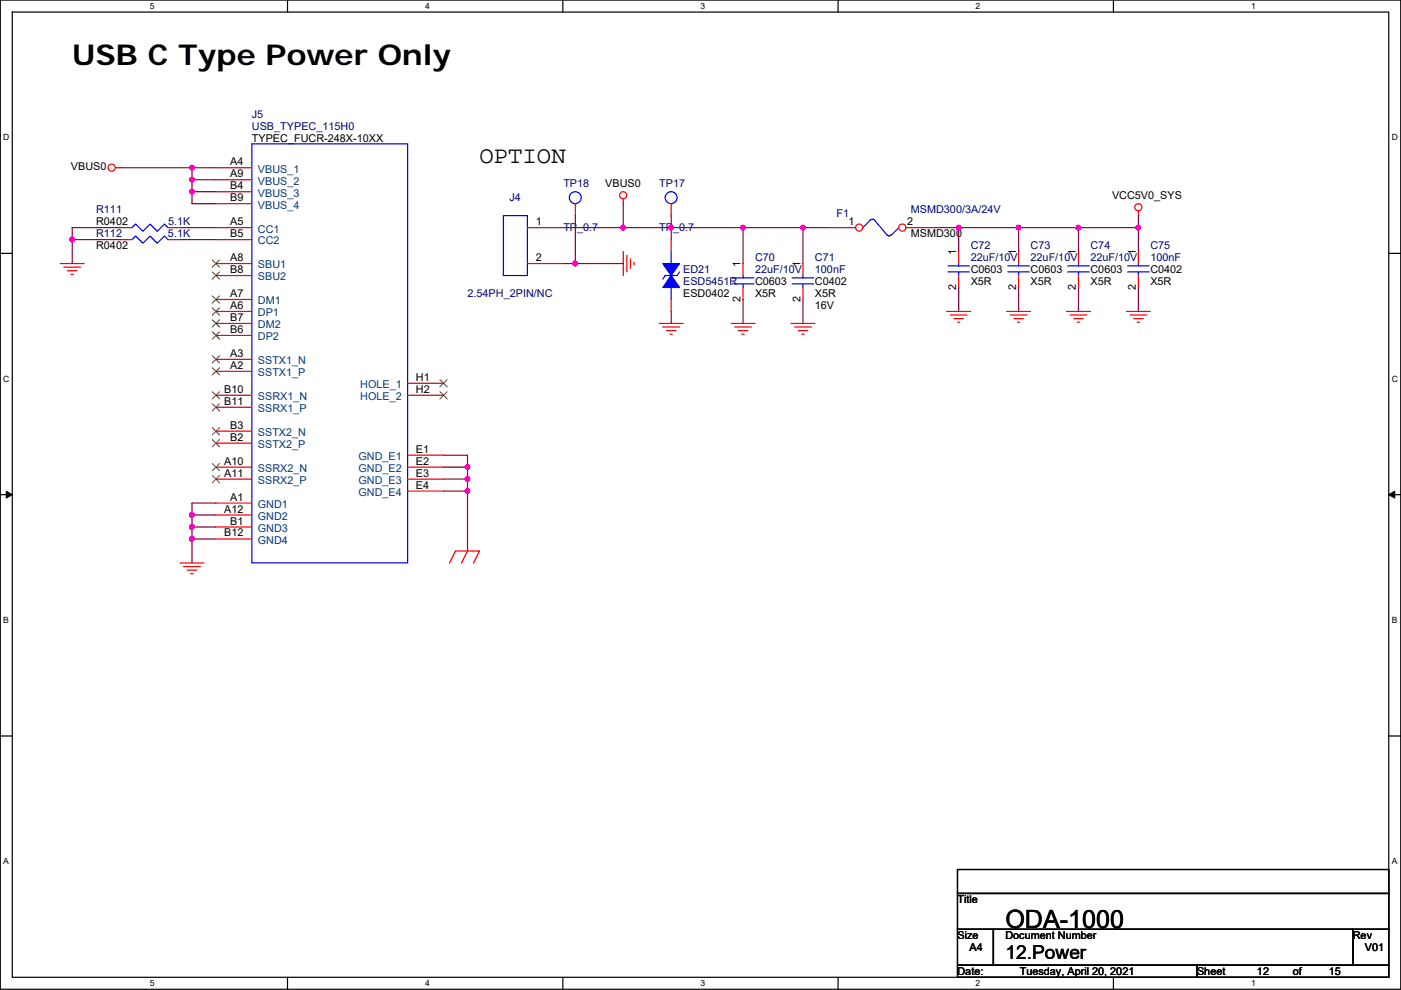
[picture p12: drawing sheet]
<svg xmlns="http://www.w3.org/2000/svg" width="297mm" height="210mm" viewBox="0 0 297 210" stroke-linecap="round" stroke-linejoin="round" font-family="sans-serif">
<path d="M.1 0h296.9v209.8h-296.9zM2.6 2.6h291.8v204.7h-291.8z" fill="none" stroke="#000" stroke-width=".25"/>
<g fill="#fff">
<path d="M31.8 .3h1v2h-1z"/>
<path d="M31.8 207.5h1v2.1h-1z"/>
</g>
<path d="M61 0v2.6M61 207.3v2.5" fill="none" stroke="#000" stroke-width=".25"/>
<g fill="#fff">
<path d="M90.1 .3h1v2h-1z"/>
<path d="M90.1 207.5h1v2.1h-1z"/>
</g>
<path d="M119.3 0v2.6M119.3 207.3v2.5" fill="none" stroke="#000" stroke-width=".25"/>
<g fill="#fff">
<path d="M148.5 .3h1v2h-1z"/>
<path d="M148.5 207.5h1v2.1h-1z"/>
</g>
<path d="M177.7 0v2.6M177.7 207.3v2.5" fill="none" stroke="#000" stroke-width=".25"/>
<g fill="#fff">
<path d="M206.9 .3h1v2h-1z"/>
<path d="M206.9 207.5h1v2.1h-1z"/>
</g>
<path d="M236.1 0v2.6M236.1 207.3v2.5" fill="none" stroke="#000" stroke-width=".25"/>
<g fill="#fff">
<path d="M265.2 .3h1v2h-1z"/>
<path d="M265.2 207.5h1v2.1h-1z"/>
<path d="M.7 28.2h1.3v2h-1.3z"/>
<path d="M295.1 28.2h1.3v2h-1.3z"/>
<path d="M.7 79.3h1.3v2.1h-1.3z"/>
<path d="M295.1 79.3h1.3v2.1h-1.3z"/>
</g>
<path d="M.1 53.7h2.5M294.4 53.7h2.6" fill="none" stroke="#000" stroke-width=".25"/>
<g fill="#fff">
<path d="M.7 130.5h1.2v2h-1.2z"/>
<path d="M295.1 130.5h1.2v2h-1.2z"/>
</g>
<path d="M.1 104.9h2.5M294.4 104.9h2.6" fill="none" stroke="#000" stroke-width=".25"/>
<path d="M1.3 104.2l1.3 .7-1.3 .7zM294.4 104.9l1.3-.7v1.4z" fill="#000" stroke="#000" stroke-width=".21"/>
<g fill="#fff">
<path d="M.7 181.7h1.2v2h-1.2z"/>
<path d="M295.1 181.7h1.2v2h-1.2z"/>
</g>
<path d="M.1 156.1h2.5M294.4 156.1h2.6M203 184.4h91.4v5.1h-91.4zM203 189.5h91.4v7.6h-91.4zM203 197.1h7.6v7.6h-7.6zM210.6 197.1h76.2v7.6h-76.2zM286.8 197.1h7.6v7.6h-7.6zM203 204.7h50.8v2.6h-50.8zM253.8 204.7h40.6v2.6h-40.6z" fill="none" stroke="#000" stroke-width=".25"/>
<g fill="none" stroke="#f00" stroke-width=".25">
<path d="M24.4 35.6h1.1M12.8 55.9h5M13.5 56.7h3.6M14.3 57.4h2M15 58.2h.6M25.5 50.8h2.5M35.6 50.8h2.6M111.8 48.3h7.6M111.8 55.9h7.6M132.1 53.4v5M132.1 42.2v1M132.9 54.1v3.6"/>
<path d="M133.7 54.9v2M134.4 55.6v.6M142.3 43.2v2.5M142.3 50.8v2.6M170.2 55.9v2.5M203.3 53.4v2.5M203.3 58.4v2.6M228.7 53.4v2.5M228.7 58.4v2.6M241.4 44.7v1M139.8 68.6h5M140.5 69.4h3.6"/>
<path d="M141.3 70.1h2M142 70.9h.6M142.3 63.5v2.6M155 68.6h5.1M155.8 69.4h3.5M156.5 70.1h2.1M157.3 70.9h.5M167.7 68.6h5.1M168.5 69.4h3.5M169.2 70.1h2.1M170 70.9h.5M170.2 61v2.5"/>
<path d="M200.7 66.1h5.1M201.5 66.8h3.5M202.2 67.6h2.1M203 68.3h.5M213.4 66.1h5.1M214.2 66.8h3.5M214.9 67.6h2.1M215.7 68.3h.5M226.1 66.1h5.1M226.9 66.8h3.5M227.6 67.6h2.1M228.4 68.3h.5"/>
<path d="M238.8 66.1h5.1M239.6 66.8h3.5M240.3 67.6h2.1M241.1 68.3h.5M38.2 119.4h5M95.3 119.4l1.3-2.5h5.1l-1.3 2.5M99.1 116.9l-1.2 2.5M38.9 120.2h3.6M39.7 120.9h2M40.4 121.7h.6"/>
<circle cx="23.7" cy="35.6" r=".76"/>
<circle cx="132.1" cy="41.4" r=".76"/>
<circle cx="241.3" cy="43.9" r=".76"/>
</g>
<g fill="none" stroke="#00f" stroke-width=".25">
<path d="M28 50.8l.8-.7 1.5 1.5 1.5-1.5 1.5 1.5 1.6-1.5 .7 .7M106.7 45.7h5.1v12.7h-5.1zM142.3 53.4v2.5M144.1 57.7l-.5 .7h-2.6l-.5 .8M168 58.9h4.5M170.2 58.4v.5M184.4 46.7l.6-.2 .5 .2M184.5 46.8l-1.6 1.5M185.5 46.8l2.5 3M189 49.8l-.5 .2-.4-.2M190.6 48.3l-1.6 1.5M201 57.7h4.5"/>
<path d="M201 56.4h4.5M203.3 55.9v.5M203.3 57.7v.7M226.4 57.7h4.5M226.4 56.4h4.5M228.7 55.9v.5M228.7 57.7v.7M142.3 61v2.5M168 60.2h4.5M170.2 60.2v.8"/>
<circle cx="142.3" cy="41.9" r="1.26"/>
</g>
<g fill="#00f" stroke="#00f" stroke-width=".25">
<path d="M140.5 55.9h3.6l-1.8 2.5z" fill-rule="evenodd"/>
<path d="M142.3 58.4l1.8 2.6h-3.6z" fill-rule="evenodd"/>
</g>
<circle cx="182.2" cy="48.3" r=".76" fill="#fff" stroke="#f00" stroke-width=".25"/>
<path d="M175.3 48.3h6.1" fill="none" stroke="#f00" stroke-width=".25"/>
<circle cx="191.3" cy="48.3" r=".76" fill="#fff" stroke="#f00" stroke-width=".25"/>
<g fill="none" stroke="#f00" stroke-width=".25">
<path d="M45.8 35.6h7.6M45.8 38.1h7.6M25.5 48.3h2.5M35.6 48.3h2.6M45.8 48.3h7.6M45.8 55.9h7.6M45.8 43.2h7.6M45.8 58.4h7.6M45.8 50.8h7.6M45.8 40.7h7.6M122 43.2v2.5M157.5 55.9v2.5"/>
<path d="M192.1 48.3h6.1M216 53.4v2.5M216 58.4v2.6M241.4 53.4v2.5M241.4 58.4v2.6M45.8 78.8h7.6M45.8 76.2h7.6M45.8 66.1h7.6M45.8 63.5h7.6M45.8 68.6h7.6M45.8 71.1h7.6M157.5 61v2.5"/>
<path d="M45.8 99.1h7.6M45.8 86.4h7.6M45.8 83.8h7.6M45.8 91.5h7.6M45.8 94h7.6M86.4 96.5h7.6M86.4 99.1h7.6M86.4 81.3h7.6M86.4 83.8h7.6M45.8 106.7h7.6M45.8 101.6h7.6M45.8 109.2h7.6"/>
<path d="M45.8 114.3h7.6M45.8 111.8h7.6M86.4 101.6h7.6M86.4 104.2h7.6"/>
</g>
<g fill="none" stroke="#00f" stroke-width=".25">
<path d="M53.4 30.5h33v88.9h-33zM28 48.3l.8-.8 1.5 1.5 1.5-1.5 1.5 1.5 1.6-1.5 .7 .8M155.3 58.9h4.5M157.5 58.4v.5M213.7 57.7h4.5M213.7 56.4h4.5M216 55.9v.5M216 57.7v.7M239.1 57.7h4.5M239.1 56.4h4.5M241.4 55.9v.5M241.4 57.7v.7"/>
<path d="M155.3 60.2h4.5M157.5 60.2v.8"/>
<circle cx="122" cy="41.9" r="1.26"/>
</g>
<g fill="none" stroke="#804000" stroke-width=".21">
<path d="M45 55.1l1.6 1.6M45 57.7l1.6 1.5M46.5 55.1l-1.5 1.6M46.5 57.7l-1.5 1.5M45 78l1.6 1.5M45 75.5l1.6 1.5M45 65.3l1.6 1.5M45 62.8l1.6 1.5M45 67.8l1.6 1.6M45 70.4l1.6 1.5M46.5 78l-1.5 1.5M46.5 75.5l-1.5 1.5"/>
<path d="M46.5 65.3l-1.5 1.5M46.5 62.8l-1.5 1.5M46.5 67.8l-1.5 1.6M46.5 70.4l-1.5 1.5M45 98.3l1.6 1.6M45 85.6l1.6 1.6M45 83.1l1.6 1.5M45 90.7l1.6 1.5M45 93.2l1.6 1.6M46.5 98.3l-1.5 1.6M46.5 85.6l-1.5 1.6M46.5 83.1l-1.5 1.5"/>
<path d="M46.5 90.7l-1.5 1.5M46.5 93.2l-1.5 1.6M93.3 80.5l1.5 1.6M93.3 83.1l1.5 1.5M94.8 80.5l-1.5 1.6M94.8 83.1l-1.5 1.5M45 100.9l1.6 1.5M46.5 100.9l-1.5 1.5"/>
</g>
<g fill="none" stroke="#800040" stroke-width=".25">
<path d="M25.5 35.6h15.2M40.7 35.6h5.1M40.7 38.1h5.1M40.7 35.6v2.5M40.7 38.1v2.6M15.3 50.8h10.2M15.3 50.8v5.1M25.5 48.3h-10.2v2.5M38.2 48.3h7.6M38.2 50.8h7.6M40.7 40.7h5.1M40.7 40.7v2.5h5.1"/>
<path d="M119.4 55.9h2.6M119.4 48.3h12.7M122 55.9h10.1M122 45.7v10.2M132.1 48.3h10.2M132.1 43.2v5.1M142.3 45.7v2.6M142.3 48.3v2.5M142.3 48.3h15.2M157.5 48.3v7.6M157.5 48.3h12.7M170.2 48.3h5.1"/>
<path d="M170.2 48.3v7.6M198.2 48.3h5.1M203.3 48.3v5.1M203.3 48.3h12.7M216 48.3v5.1M216 48.3h12.7M228.7 48.3v5.1M228.7 48.3h12.7M241.4 45.7v2.6M241.4 48.3v5.1M142.3 66.1v2.5M157.5 63.5v5.1"/>
<path d="M170.2 63.5v5.1M203.3 61v5.1M216 61v5.1M228.7 61v5.1M241.4 61v5.1M94 96.5h5.1v2.6M94 99.1h5.1M99.1 99.1v2.5M40.7 109.2v2.6M40.7 109.2h5.1M40.7 111.8h5.1M40.7 114.3h5.1"/>
<path d="M40.7 111.8v2.5M40.7 114.3v5.1M45.8 106.7h-5.1v2.5M94 101.6h5.1M94 104.2h5.1M99.1 101.6v2.6M99.1 104.2v12.7"/>
</g>
<g fill="#f0f" stroke="#f0f" stroke-width=".25">
<circle cx="40.7" cy="35.6" r=".5"/>
<circle cx="40.7" cy="38.1" r=".5"/>
<circle cx="40.7" cy="40.6" r=".5"/>
<circle cx="15.3" cy="50.8" r=".5"/>
<circle cx="99.1" cy="99.1" r=".5"/>
<circle cx="99.1" cy="101.6" r=".5"/>
<circle cx="99.1" cy="104.1" r=".5"/>
<circle cx="40.7" cy="109.2" r=".5"/>
<circle cx="40.7" cy="111.8" r=".5"/>
<circle cx="40.7" cy="114.3" r=".5"/>
<circle cx="122" cy="55.9" r=".5"/>
<circle cx="132.1" cy="48.3" r=".5"/>
<circle cx="157.5" cy="48.3" r=".5"/>
<circle cx="142.3" cy="48.3" r=".5"/>
<circle cx="203.2" cy="48.3" r=".5"/>
<circle cx="170.2" cy="48.3" r=".5"/>
<circle cx="228.6" cy="48.3" r=".5"/>
<circle cx="215.9" cy="48.3" r=".5"/>
<circle cx="241.3" cy="48.3" r=".5"/>
</g>
<text font-size="6.1" x="15.3" y="13.8">USB C Type Power Only</text>
<text font-size="5.3" x="213.2" y="196.8">ODA-1000</text>
<text font-size="5.1" x="101.7" y="34.5">OPTION</text>
<text font-size="4.1" x="213.2" y="203.3">12.Power</text>
<g font-size="2.3" fill="#000080">
<text x="53.4" y="24.9">J5</text>
<text x="53.4" y="27.5">USB_TYPEC_115H0</text>
<text x="119.4" y="39.7">TP18</text>
<text x="139.8" y="39.7">TP17</text>
<text x="20.4" y="45.3">R111</text>
<text x="35.6" y="47.8">5.1K</text>
<text x="108" y="42.7">J4</text>
<text x="177.4" y="46">F1</text>
<text x="193.1" y="45.3">MSMD300/3A/24V</text>
<text x="20.4" y="50.3">R112</text>
<text x="35.6" y="50.3">5.1K</text>
<text x="119.4" y="49.1">TP_0.7</text>
<text x="139.8" y="49.1">TP_0.7</text>
<text x="205.8" y="52.9">C72</text>
<text x="218.5" y="52.9">C73</text>
<text x="231.2" y="52.9">C74</text>
<text x="243.9" y="52.9">C75</text>
<text x="144.8" y="58">ED21</text>
<text x="160.1" y="55.4">C70</text>
<text x="160.1" y="58">22uF/10V</text>
<text x="172.8" y="55.4">C71</text>
<text x="172.8" y="58">100nF</text>
<text x="205.8" y="55.4">22uF/10V</text>
<text x="218.5" y="55.4">22uF/10V</text>
<text x="231.2" y="55.4">22uF/10V</text>
<text x="243.9" y="55.4">100nF</text>
<text x="99.1" y="63">2.54PH_2PIN/NC</text>
<text x="144.8" y="60.5">ESD5451R</text>
</g>
<g font-size="2.3">
<text x="48.8" y="35.1">A4</text>
<text x="53.4" y="30">TYPEC_FUCR-248X-10XX</text>
<text x="15" y="36.1">VBUS0</text>
<text x="48.8" y="37.6">A9</text>
<text x="48.8" y="40.1">B4</text>
<text x="128.3" y="39.7">VBUS0</text>
<text x="20.4" y="47.8">R0402</text>
<text x="48.8" y="47.8">A5</text>
<text x="48.8" y="42.7">B9</text>
<text x="113.6" y="47.8">1</text>
<text x="179.9" y="47.8">1</text>
<text x="192.3" y="47.8">2</text>
<text x="235.8" y="42.2">VCC5V0_SYS</text>
<text x="20.4" y="52.9">R0402</text>
<text x="48.8" y="50.3">B5</text>
<text x="193.1" y="50.3">MSMD300</text>
<text x="48.8" y="55.4">A8</text>
<text x="48.8" y="57.9">B8</text>
<text x="113.6" y="55.4">2</text>
<text x="157" y="56.7" transform="rotate(-90 157 56.7)">1</text>
<text x="169.7" y="56.7" transform="rotate(-90 169.7 56.7)">1</text>
<text x="202.7" y="54.1" transform="rotate(-90 202.7 54.1)">1</text>
<text x="205.8" y="58">C0603</text>
<text x="215.4" y="54.1" transform="rotate(-90 215.4 54.1)">1</text>
<text x="218.5" y="58">C0603</text>
<text x="228.1" y="54.1" transform="rotate(-90 228.1 54.1)">1</text>
<text x="231.2" y="58">C0603</text>
<text x="240.8" y="54.1" transform="rotate(-90 240.8 54.1)">1</text>
<text x="243.9" y="58">C0402</text>
<text x="48.8" y="65.5">A6</text>
<text x="48.8" y="63">A7</text>
<text x="144.8" y="63">ESD0402</text>
<text x="157" y="64.1" transform="rotate(-90 157 64.1)">2</text>
<text x="160.1" y="60.5">C0603</text>
<text x="160.1" y="63">X5R</text>
<text x="169.7" y="64.1" transform="rotate(-90 169.7 64.1)">2</text>
<text x="172.8" y="60.5">C0402</text>
<text x="172.8" y="63">X5R</text>
<text x="172.8" y="65.6">16V</text>
<text x="202.7" y="61.5" transform="rotate(-90 202.7 61.5)">2</text>
<text x="205.8" y="60.5">X5R</text>
<text x="215.4" y="61.5" transform="rotate(-90 215.4 61.5)">2</text>
<text x="218.5" y="60.5">X5R</text>
<text x="228.1" y="61.5" transform="rotate(-90 228.1 61.5)">2</text>
<text x="231.2" y="60.5">X5R</text>
<text x="240.8" y="61.5" transform="rotate(-90 240.8 61.5)">2</text>
<text x="243.9" y="60.5">X5R</text>
<text x="48.8" y="68.1">B7</text>
<text x="48.8" y="70.6">B6</text>
<text x="48.8" y="75.7">A3</text>
<text x="47.6" y="83.3">B10</text>
<text x="48.8" y="78.2">A2</text>
<text x="88.2" y="80.8">H1</text>
<text x="88.2" y="83.3">H2</text>
<text x="47.6" y="85.9">B11</text>
<text x="48.8" y="90.9">B3</text>
<text x="48.8" y="93.5">B2</text>
<text x="47.6" y="98.6">A10</text>
<text x="47.6" y="101.1">A11</text>
<text x="88.2" y="96">E1</text>
<text x="88.2" y="98.6">E2</text>
<text x="88.2" y="101.1">E3</text>
<text x="48.8" y="106.2">A1</text>
<text x="88.2" y="103.6">E4</text>
<text x="47.6" y="108.7">A12</text>
<text x="47.6" y="113.8">B12</text>
<text x="48.8" y="111.3">B1</text>
<text x="203" y="191.6">Title</text>
<text x="203" y="199.2">Size</text>
<text x="205.5" y="201.7">A4</text>
<text x="213.2" y="199.2">Document Number</text>
<text x="286.8" y="199.2">Rev</text>
<text x="289.4" y="201.7">V01</text>
<text x="203" y="206.8">Date:</text>
<text x="216.2" y="206.8">Tuesday, April 20, 2021</text>
<text x="253.8" y="206.8">Sheet</text>
<text x="266.5" y="206.8">12</text>
<text x="274.1" y="206.8">of</text>
<text x="281.7" y="206.8">15</text>
</g>
<g font-size="2.3" fill="#004080">
<text x="54.7" y="36.6">VBUS_1</text>
<text x="54.7" y="39.2">VBUS_2</text>
<text x="54.7" y="41.7">VBUS_3</text>
<text x="54.7" y="44.2">VBUS_4</text>
<text x="54.7" y="49.3">CC1</text>
<text x="54.7" y="51.9">CC2</text>
<text x="54.7" y="56.9">SBU1</text>
<text x="54.7" y="59.5">SBU2</text>
<text x="54.7" y="64.6">DM1</text>
<text x="54.7" y="67.1">DP1</text>
<text x="54.7" y="69.6">DM2</text>
<text x="54.7" y="77.3">SSTX1_N</text>
<text x="54.7" y="72.2">DP2</text>
<text x="54.7" y="79.8">SSTX1_P</text>
<text x="76.4" y="82.3">HOLE_1</text>
<text x="54.7" y="87.4">SSRX1_P</text>
<text x="54.7" y="84.9">SSRX1_N</text>
<text x="76.4" y="84.9">HOLE_2</text>
<text x="54.7" y="92.5">SSTX2_N</text>
<text x="54.7" y="95">SSTX2_P</text>
<text x="54.7" y="100.1">SSRX2_N</text>
<text x="76" y="97.6">GND_E1</text>
<text x="76" y="100.1">GND_E2</text>
<text x="54.7" y="107.7">GND1</text>
<text x="54.7" y="102.7">SSRX2_P</text>
<text x="76" y="102.7">GND_E3</text>
<text x="76" y="105.2">GND_E4</text>
<text x="54.7" y="110.3">GND2</text>
<text x="54.7" y="112.8">GND3</text>
<text x="54.7" y="115.4">GND4</text>
</g>
<g font-size="1.8">
<text x="31.8" y="1.9">5</text>
<text x="90.1" y="1.9">4</text>
<text x="148.5" y="1.9">3</text>
<text x="206.9" y="1.9">2</text>
<text x="265.2" y="1.9">1</text>
<text x=".7" y="29.8">D</text>
<text x="295.1" y="29.8">D</text>
<text x=".7" y="81">C</text>
<text x="295.1" y="81">C</text>
<text x=".7" y="132.1">B</text>
<text x="295.1" y="132.1">B</text>
<text x=".7" y="183.3">A</text>
<text x="295.1" y="183.3">A</text>
<text x="31.8" y="209.2">5</text>
<text x="90.1" y="209.2">4</text>
<text x="148.5" y="209.2">3</text>
<text x="206.9" y="209.2">2</text>
<text x="265.2" y="209.2">1</text>
</g>
</svg>
